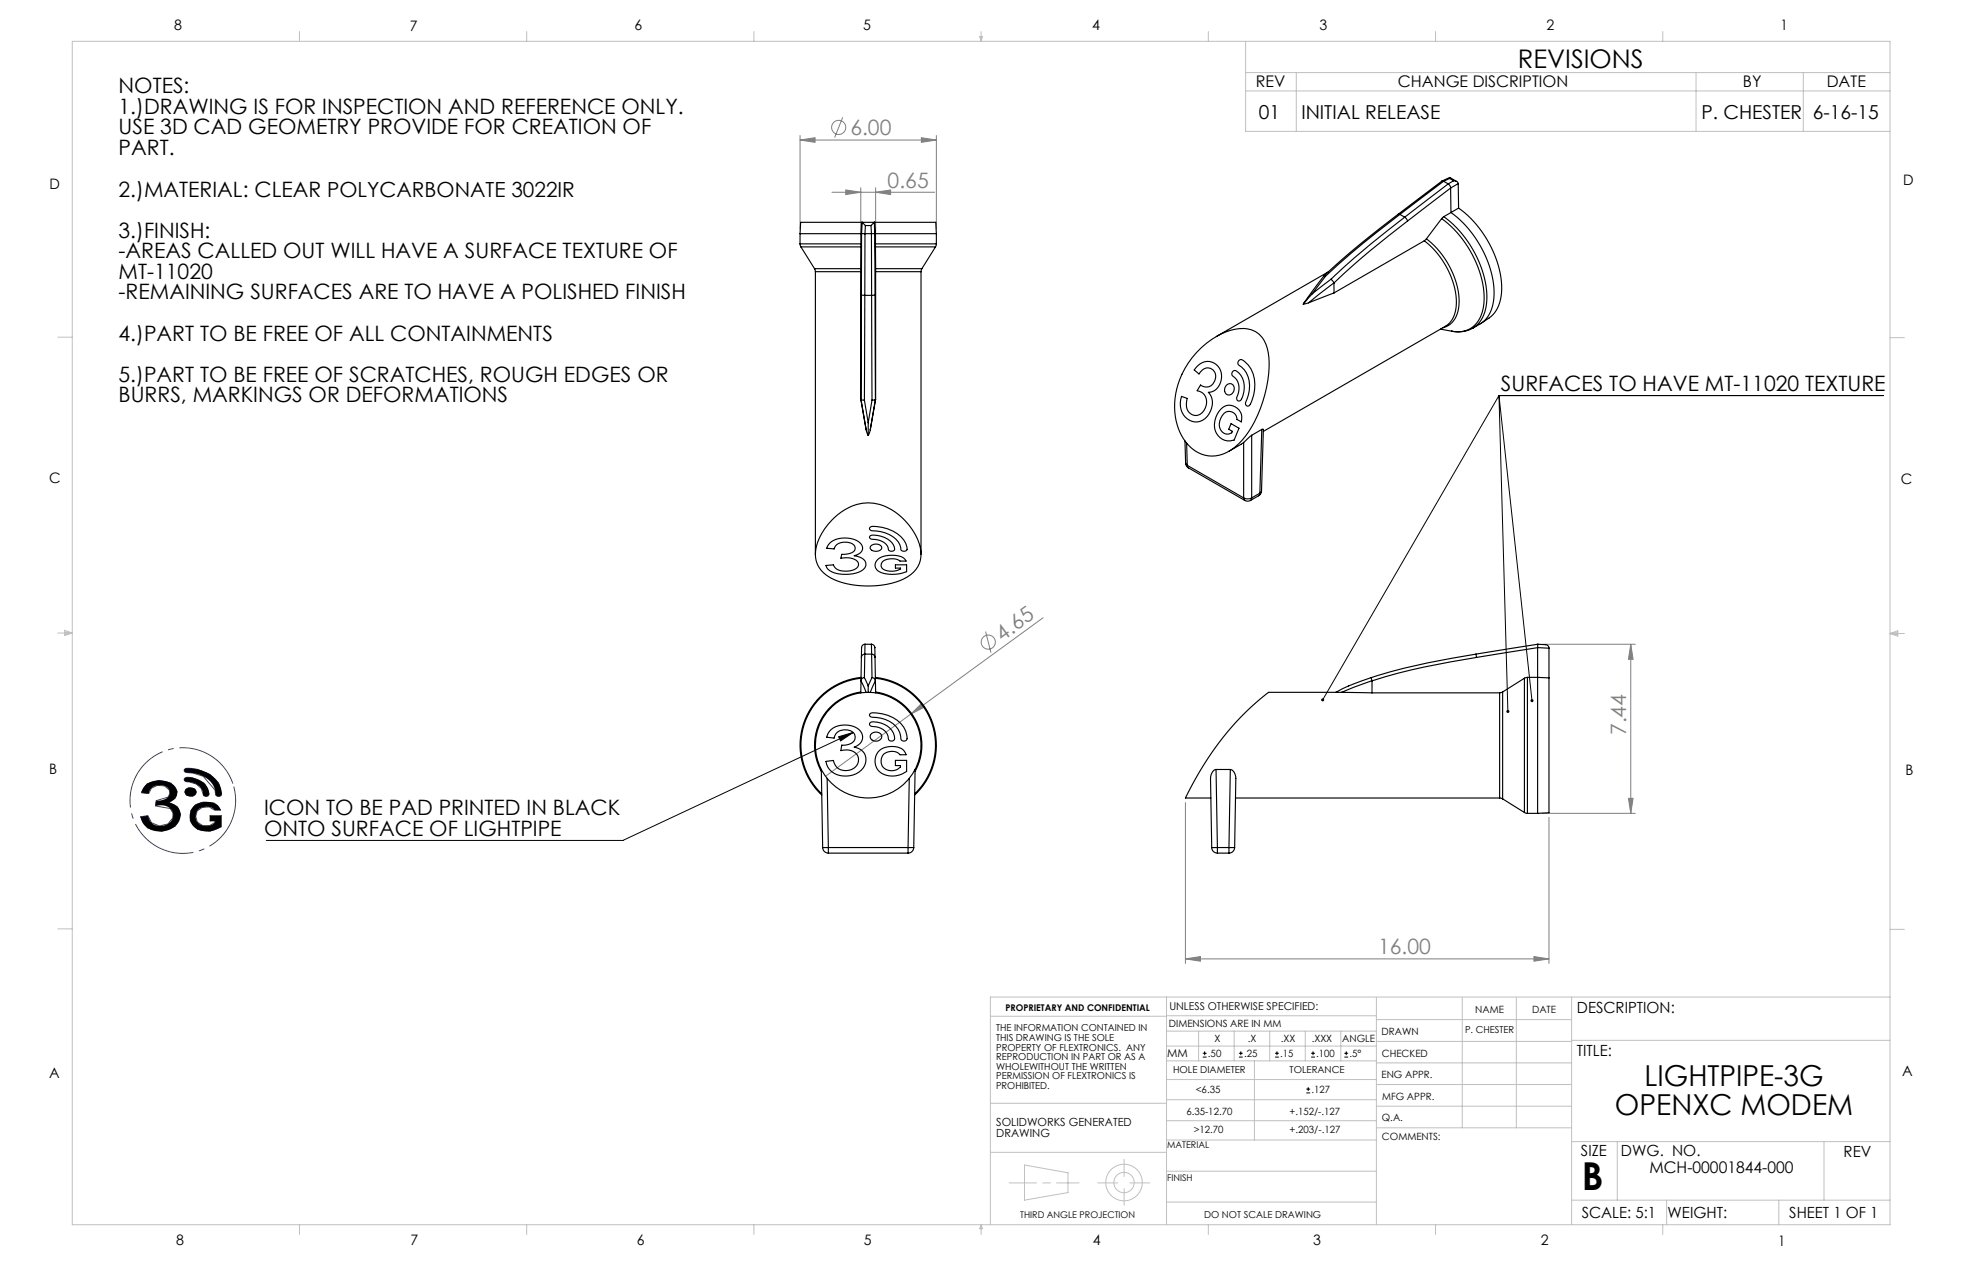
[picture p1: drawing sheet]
<svg xmlns="http://www.w3.org/2000/svg" width="432mm" height="279mm" viewBox="0 0 432 279" stroke-linecap="round" stroke-linejoin="round" font-family="sans-serif">
<g fill="none" stroke="#c0c0c0" stroke-width=".22">
<path d="M15.9 9.1h400.1v260.3h-400.1zM65.9 6.9v2.2M115.9 6.9v2.2M165.9 6.9v2.2M215.6 8h.6l-.3 1.1zM215.7 8l.2 1.1M215.9 6.9v2.2M216 8l-.1 1.1M265.9 6.9v2.2M274.1 9.1v19.8h141.9M274.1 16h141.9M285.3 16v12.9"/>
<path d="M315.9 6.9v2.2M365.9 6.9v2.2M373.3 16v12.9M396.9 16v12.9M274.1 20h141.9M12.7 74.2h3.2M416 74.3h3.1M12.7 139.3h3.2M14.2 139l1.7 .3M14.2 138.7l1.7 .6-1.7 .5zM15.9 139.3l-1.7 .2M416 139.4h3.1"/>
<path d="M416 139.4l1.7-.6v1.1zM416 139.4l1.7 .2M417.7 139.1l-1.7 .3M12.7 204.4h3.2M256.7 219.4v50M302.9 219.5v49.9M321.8 219.5v28.6M333.7 219.5v28.6M345.9 219.4v50M416 204.5h3.1M416 219.4h-198v50M218 223.6h38.7"/>
<path d="M256.7 226.9h46.2M256.7 230.1h46.2M256.7 223.5h46.2M256.7 233.4h46.2M256.7 237.5h46.2M263.8 226.9v6.5M271.6 226.9v6.5M276.1 233.4v17.4M279.4 226.9v6.5M287.3 226.9v6.5M295.1 226.9v6.5M302.9 233.8h43"/>
<path d="M302.9 229.1h43M302.9 224.3h43M302.9 238.6h43M345.9 228.9h70.1M218 253.5h38.7M218 242.7h38.7M225.5 256.3l9.5 1.7v4.4l-9.5 1.6zM247.4 255.1v3.7M256.7 257.7h46.2M256.7 250.8h46.2M256.7 241.9h46.2M256.7 246.6h46.2"/>
<path d="M302.9 248.1h43M302.9 243.4h43M345.9 251.2h70.1M355.9 251.2v12.8M401.4 251.2v12.8M65.9 269.4v2.2M115.9 269.4v2.2M165.9 269.4v2.2M215.9 269.4v2.2M215.9 269.4l.3 .9h-.6zM222.1 260.2h6M229.5 260.2h1.7"/>
<path d="M232.5 260.2h5M241.6 260.2h4.4M247.4 261.5v3.6M248.7 260.2h4.3M256.7 264.5h46.2M265.9 269.4v2.2M315.9 269.4v2.2M345.9 264h70.1M365.9 269.4v2.2M366.8 264v5.4M391.5 264v5.4"/>
<circle cx="247.4" cy="260.2" r="4"/>
<circle cx="247.4" cy="260.2" r="2.24"/>
</g>
<path d="M51.4 172.7a11.6 11.6 0 0 0-19.4-4.7 11.6 11.6 0 0 0 5 19.3 11.6 11.6 0 0 0 14.6-13.6l-.2-1" fill="none" stroke="#00f" stroke-width=".22" stroke-dasharray="15.2 1.3 1.3 1.3" stroke-dashoffset="-.3" stroke-linecap="butt"/>
<path d="M31.1 174.4l1.6 .2M31.1 174.4l1.3-1.9 2.6-.8 2.6 .6 1.4 1.8-.4 1.5-1.4 1 1.8 .9 .7 1.7-1.1 2.6-3 1.1-3.1-.8-1.6-2.4M32.6 179.5l-1.7 .2M32.7 174.6l.6-1.2 1.3-.6 1.6 .1 1.1 .9 .1 .8-.4 .8-2.6 .7M34.2 177.3l3.3 .6 .6 .9-.1 1.1-1.1 1.4-1.8 .4-1.8-.7-.7-1.5M34.4 176.1l-.2 1.2M40.7 169.2l.3-.2a8.4 8.4 0 0 1 7.1 3.3l.7 2.4-.4 .5-.9-.2-.2-1.2-2.6-3-2.2-.7-1.8-.3-.2-.4zM40.7 171.1l.5-.1 1.1 .1 2.7 1.3 1 2.3-.2 .4-.5 .1-.4-.1-.2-.4a3.4 3.4 0 0 0-3.8-2.7l-.4-.5zM40.9 173.7l.5-.4 1.4 .2 .4 .7-.2 .6-.6 .4-1.4-.2-.3-.8zM43 177.1l1.7-.6 2.4 .2 1.5 1.5h-1.4l-1.2-.7-1.5 .1-1.1 .8-.3 1.2 .3 1.3 1.2 .7h1.5l1.2-.7v-.3h-1.1v-1.1h2.5v2.4l-2.5 1-2.7-.4-1.6-1.9 .1-2.3z" fill="none" stroke="#00f" stroke-width=".22"/>
<path d="M40.7 169.2a.52 .52 0 0 0-.1 .6 .52 .52 0 0 0 .7 .2 5.7 5.7 0 0 1 6.1 4.1v.2a.72 .72 0 0 0 .8 .9 .72 .72 0 0 0 .6-1 5.9 5.9 0 0 0-4.9-4.8l-2.3-.4zM40.7 171.2l-.2 .4 .2 .3a7.2 7.2 0 0 1 3.3 1.2l.6 1.1a.76 .76 0 0 0 .8 1 .76 .76 0 0 0 .6-1.1 4.5 4.5 0 0 0-5.3-2.9zM40.9 173.6a1.05 1.05 0 0 0 0 1.3 1.05 1.05 0 0 0 1.3 .3 1.03 1.03 0 0 0 1-1.2 1.03 1.03 0 0 0-1.4-.8zM42.6 177.4a3.3 3.3 0 0 0-.5 3.7 3.3 3.3 0 0 0 3.3 1.8 5.4 5.4 0 0 0 3.3-1v-2.4h-2.5v1.1h1.1v.3a2.37 2.37 0 0 1-2.8 .7 2.37 2.37 0 0 1-1.4-2.5 2.47 2.47 0 0 1 4.1-.9h1.4a2.79 2.79 0 0 0-3.2-1.8 3.9 3.9 0 0 0-2.8 1zM31.9 172.9l-.5 .7-.3 .8 1.6 .2a2.5 2.5 0 0 1 2.2-1.9 2.5 2.5 0 0 1 2.4 1.3 1.71 1.71 0 0 1-1.7 2l-1.2 .1-.2 1.2a2.93 2.93 0 0 1 3.9 1.5 2.76 2.76 0 0 1-1.5 2.7 2.76 2.76 0 0 1-3-.2l-.7-.8-.3-1-1.7 .2a4.2 4.2 0 0 0 5.5 3.1 3.5 3.5 0 0 0 3.1-4.6 3 3 0 0 0-2.3-1.6 2.27 2.27 0 0 0 1.8-2.2 2.27 2.27 0 0 0-1.7-2.3 5.2 5.2 0 0 0-5.4 .8z" fill-rule="evenodd" fill="#000"/>
<g fill="none" stroke="#808080" stroke-width=".22">
<path d="M176.1 30.8l3.3-.5v1zM176.1 29.8v20.6M176.1 30.8h30M185.5 25.8l-1.8 4.5M202.8 30.3l3.3 .5-3.3 .5zM206.1 29.8v20.6M183.1 42.3h22.6M186.1 41.8l3.3 .5-3.3 .5zM189.4 41.3v17.5M192.7 42.3l3.3-.5v1zM192.7 41.3v17.5M216.9 138.9l1.2 4.7"/>
<path d="M229.6 135.9l-47.9 34.9M200.5 157.1l2.3-2.4 .6 .9zM339.4 141.7h20.5M358.9 141.7v37.2M358.9 141.7l.5 3.3h-1zM260.9 176.6v35.4M339.4 178.9h20.5M340.9 179.8v32.2M358.4 175.6h1l-.5 3.3zM260.9 211l3.3-.6v1.1zM260.9 211h80M337.6 210.4l3.3 .6-3.3 .5z"/>
<circle cx="184.6" cy="28" r="1.56"/>
<circle cx="217.5" cy="141.3" r="1.56"/>
</g>
<g fill="none" stroke="#000" stroke-width=".22">
<path d="M329.9 87h84.6M329.9 87l-38.8 67M329.9 87l2 69.5M329.9 87l7.3 67.1M184.6 162.1l3.2-1-2.8 1.9zM187.8 161.1l-50.7 23.8h-78.5M264.7 232.6h.8M264.7 231.7h.8M265.1 231.3v.8M272.7 232.6h.8M272.7 231.7h.8M273.1 231.3v.8"/>
<path d="M280.6 232.6h.9M280.6 231.7h.9M281 231.3v.8M287.5 239.6h.8M287.9 239.2v.8M288.6 232.6h.8M288.6 231.7h.8M289 231.3v.8M295.9 232.6h.8M295.9 231.7h.8M296.3 231.3v.8M287.5 240.4h.8"/>
</g>
<path d="M184.6 162.1l3.2-1-2.8 1.9zM290.8 153.7v.3l.1 .3 .2-.3-.2 .3a.34 .34 0 0 0 .5-.1 .34 .34 0 0 0-.1-.5 .34 .34 0 0 0-.5 0zM331.6 156.3v.4l.3 .2v-.4v.4a.34 .34 0 0 0 .3-.5 .34 .34 0 0 0-.6-.1zM336.9 153.9v.5l.3 .1v-.4v.4l.2-.1 .1-.4-.2-.2z" fill="#000"/>
<g fill="#808080">
<path d="M200.5 157.1l2.3-2.4 .6 .9z"/>
<path d="M202.8 30.3l3.3 .5-3.3 .5zM176.1 30.8l3.3-.5v1z"/>
<path d="M260.9 211l3.3-.6v1.1zM337.6 210.4l3.3 .6-3.3 .5z"/>
<path d="M358.9 141.7l.5 3.3h-1zM358.4 175.6h1l-.5 3.3z"/>
<path d="M186.1 41.8l3.3 .5-3.3 .5zM192.7 42.3l3.3-.5v1z"/>
</g>
<g fill="none" stroke="#000" stroke-width=".25">
<path d="M317.7 39.9l-.4-.1-9.6 7.3 .4 .1M317.7 39.9h.1M317.7 39.9l-9.6 7.3M317.7 39.9l1 .6M319 39.3l-1.3 .6M319 39.3l.9 .5M319.1 39l-.1 .3M319.1 39l-1.7 .8M319.1 39l1.5 .9M319.9 39.8a.91 .91 0 0 1 1 .6M319.9 39.8l-1.2 .7M176.1 53.7l.2 .6"/>
<path d="M176.1 51.4h13.4M176.1 53.7h13.4M176.1 51.4v2.3M176.3 54.3h13.2M176.3 54.3l3 4.8M179.3 59.1l.2 .7M179.3 59.1h10.1M179.5 59.8h9.9M179.5 59.8v62.1M189.4 59.8v28.1M189.4 59.1v.7M189.5 54.3l-.1 4.8"/>
<path d="M189.5 53.7v.6M189.5 51.4h.1M189.5 51.4v2.3M189.6 51.4v13.5M189.6 51.4h.8M189.6 51.4h.1M189.6 48.9h-13.4l-.1 2.5M189.6 48.9h2.9M189.6 48.9l-.1 2.5M189.7 48.9h.1M189.7 48.9l-.1 2.5M189.7 48.9l.8 .7"/>
<path d="M190.4 51.4h1.4M190.4 51.4l-.1 13.6M190.5 49.6l-.1 1.8M190.5 49.6h1.2M191.7 49.6l.1 1.8M191.8 51.4v13.6M192.4 48.9h.1M192.4 48.9l-.7 .7M192.4 48.9l.1 2.5M192.5 48.9h13.4l.2 2.5M192.5 48.9l.2 2.5M192.5 51.4h-.7"/>
<path d="M192.5 51.4h.1M192.5 51.4l.1 13.5M192.5 51.4h.2M192.7 53.7v.6M192.7 51.4h13.4M192.7 53.7h13.4M192.7 51.4v2.3M192.7 54.3h13.2M192.7 54.3v4.8M192.7 59.1v.7M192.7 59.1h10.2M192.7 59.8h10"/>
<path d="M192.7 59.8v28.1M202.7 59.8v62.1M202.9 59.1l-.2 .7M205.9 54.3l-3 4.8M206.1 53.7l-.2 .6M206.1 51.4v2.3M292.3 59.8l-24.6 14.2M307.7 47.1a192.4 192.4 0 0 0-16.3 13.6M308.1 47.2l-5.2 4a158.5 158.5 0 0 0-11.2 9.6M308.1 47.2l1.1 .6M309.2 47.8a171.8 171.8 0 0 0-16.3 13.6M309.2 47.8l.6 .8"/>
<path d="M309.8 48.6l-10.2 8.2-6 5.5M313.5 53a18 18 0 0 1 7 14.3 5.3 5.3 0 0 1-2.4 4.5l-40.1 23.1M313.5 53l-19.9 11.4M313.9 52.5l-.4 .5M313.9 52.5a18.3 18.3 0 0 1 7.2 14.6 5 5 0 0 1-3.6 5M317.3 48.1a23.3 23.3 0 0 1 9.3 17.7 6.9 6.9 0 0 1-3.9 6.9l-1.8 .3-1.4-.1M317.3 48.1l-3.4 4.4M317.7 47.7l-.4 .4M317.7 47.7a23.6 23.6 0 0 1 9.5 17.9 7.3 7.3 0 0 1-3.1 6.6M318.7 40.5l-9.5 7.3M318.7 40.5h.1M318.7 40.5l.5 .4 .1 .5"/>
<path d="M319.3 41.4v5.4a23.6 23.6 0 0 1 9.5 17.8 7.3 7.3 0 0 1-3.1 6.7 7.5 7.5 0 0 1-5.9 1.6h-.3M319.3 41.4l-9.5 7.2M319.3 41.4h.1M320.9 40.4h.1M320.9 40.4l-1.6 1M320.9 40.4l.1 5.4M321 45.8a23.4 23.4 0 0 1 9.5 17.7 7.6 7.6 0 0 1-2.8 6.5l-1.7 1.1M321 45.8l-3.3 1.9M189.6 64.9l.7 .1M189.6 64.9l-.1 23M190.3 65l-.1 23M190.3 65h1.5"/>
<path d="M191.8 65l.1 23M192.6 64.9l-.8 .1M192.6 64.9l.1 23M264.4 76.5a13.3 13.3 0 0 1 10-4.2 5.7 5.7 0 0 1 4.7 5.3 26.6 26.6 0 0 1-6.5 20 7.5 7.5 0 0 1-8.9 2 11.1 11.1 0 0 1-5.2-9.9 17.8 17.8 0 0 1 5.9-13.2zM272.7 79.3a.61 .61 0 0 1 .9 0 6.9 6.9 0 0 1 2.3 7.6l-.7 2.1a.57 .57 0 0 1-.8 .3 .57 .57 0 0 1-.2-.9 6.2 6.2 0 0 0-1.6-8.1l-.2-.4zM288 66.6l-1.2 .3M288.8 64.6l-2 2.3M291.3 60.7l-4.5 6.2M291.3 60.7l.4 .1M291.7 60.8l-2.9 3.8M292.9 61.4l-4.1 3.2M292.9 61.4l.7 .8"/>
<path d="M293.6 62.2l-5.6 4.4M293.6 62.2v.1M293.6 62.3v2.1M293.6 64.4l-5.6 2.2M317 72.4l2.5 .5M189.4 87.9l1.2 6.7M189.5 87.9h-.1M189.5 87.9h.1M189.5 87.9l.7 .1M189.5 87.9l1.1 6.7M190.2 88l.9 5M190.6 94.6l.5 1.2"/>
<path d="M191.1 93v2.8M191.5 94.6l-.4 1.2M191.9 88l-.8 5M192.7 87.9l-.8 .1M192.7 87.9l-1.2 6.7M192.7 87.9h.1M260.8 97l.1 4.9M261.2 97.5l.1 4.9M263.6 80.5a3.1 3.1 0 0 1 4-.3 3.1 3.1 0 0 1 1 3.9 2.94 2.94 0 0 1-2.7 2.2 4.1 4.1 0 0 1-2.4 6.5 3.9 3.9 0 0 1-3.5-5.6l1.3 .4a2.83 2.83 0 0 0 1 3.6 2.29 2.29 0 0 0 3.1-1.9 2.49 2.49 0 0 0-1.9-3.3l.7-1.3a2.14 2.14 0 0 0 3.1-.6 2.14 2.14 0 0 0-.9-3.1 2.09 2.09 0 0 0-2.5 1.3l-1.1-.9zM268.7 90a2.72 2.72 0 0 1 3.3-.4 2.72 2.72 0 0 1 1.2 3.2l-1-.5a1.79 1.79 0 0 0-1.6-1.8 1.79 1.79 0 0 0-1.9 1.5 2.24 2.24 0 0 0 1.5 3.5l.9-.3 .1-.3-.8-.5 .5-1.2 1.8 1-1.1 2.6a3.4 3.4 0 0 1-3.4-.8 3.4 3.4 0 0 1-.8-3.5 5.3 5.3 0 0 1 1.3-2.5zM270 84.7a1.06 1.06 0 0 1 1.4 0 1.06 1.06 0 0 1 .1 1.5 1.04 1.04 0 0 1-1.4 .6 1.04 1.04 0 0 1-.5-1.4zM271.4 81.6l.4-.1a4.3 4.3 0 0 1 1.8 5.5l-.4 .8a.57 .57 0 0 1-.8 .4 .57 .57 0 0 1-.2-.9 3.5 3.5 0 0 0-1-4.7l-.1-.6z"/>
<path d="M273.7 97.3l-3.2 2M273.7 97.3v12.2M275.5 95.8l-1.8 1.5M275.5 95.8v13.7M277.7 94.5h.3l-.4 13.5M277.7 94.5l-2.2 1.3M277.7 94.5l-.4 14M182.6 119.5a5.5 5.5 0 0 1 6.8 .1 1.48 1.48 0 0 1 .4 1.5 1.48 1.48 0 0 1-1.3 1l-.5 .2a2.84 2.84 0 0 1 2.5 1.5 1.86 1.86 0 0 1-1.5 2.1 8.1 8.1 0 0 1-6.4-.4l-.4-.3-.4-.8 1.6-.1a2.83 2.83 0 0 0 3.3 1.3 2.12 2.12 0 0 0 2.3-1.4 1.97 1.97 0 0 0-2.1-1.5l-1.8 .1 .1-.9h1.5a1.28 1.28 0 0 0 1.2-.6 1.28 1.28 0 0 0 .1-1.4 2.75 2.75 0 0 0-4.4 .9l-1.7-.2zM183.1 114.4a10.2 10.2 0 0 1 14-1.7 13.2 13.2 0 0 1 5.6 8.9 6.2 6.2 0 0 1-4.7 6.1 20.4 20.4 0 0 1-15.2-.6 5.9 5.9 0 0 1-2.8-7.9 13.8 13.8 0 0 1 3.1-4.8zM191.4 118l.2-.2a5 5 0 0 1 5.2 2.5 .72 .72 0 0 1-.5 1 .72 .72 0 0 1-.8-.8 3.6 3.6 0 0 0-3.7-1.9l-.4-.3zM191.5 116a7.9 7.9 0 0 1 7.8 3.5l.3 .8a.71 .71 0 0 1-.6 1 .71 .71 0 0 1-.8-.8 5.7 5.7 0 0 0-5.8-3.7 .88 .88 0 0 1-1-.4zM260.9 101.9l.2 .6 .5 .4"/>
<path d="M260.9 101.9l.4 .5M261.3 102.4l.3 .5M261.3 102.4l12.4 7.1M261.6 102.9l12.4 7.2M273.7 109.5a1.9 1.9 0 0 0 1.8 0M273.7 109.5l.3 .6M274 110.1a1.25 1.25 0 0 0 1.2 0M275.5 109.5l-.3 .6M277 109.1l-1.8 1M277.3 108.5l-.3 .6M277.3 108.5l-1.8 1M277.6 108l-.1 .6-.5 .5"/>
<path d="M277.6 108l-.3 .5M191.6 120.2a1.5 1.5 0 0 1 2.5 .3 1.5 1.5 0 0 1-2.6 .2zM193.2 123a5.7 5.7 0 0 1 5.7-.2l.5 .6a4.6 4.6 0 0 1-2.4-.4h-1.5a1.38 1.38 0 0 0-1.4 2 3.6 3.6 0 0 0 4.1 .1l-1.1-.1v-.7h2.4v1.5a7.3 7.3 0 0 1-6.3-.2 1.57 1.57 0 0 1 0-2.6zM189.4 152.2a11.8 11.8 0 0 0-8.6 17.5M189.5 149.8l-.1 2.6M189.5 149.8l1.1 2.5M189.5 149.8h.1M189.5 149.2a14.8 14.8 0 0 0-12.4 10 14.8 14.8 0 0 0 3.7 15.4M189.5 149a15 15 0 0 0-12.7 10.2 15 15 0 0 0 4.1 15.7M189.6 144.6l-.1 5.2M189.6 142.5v2.1M189.6 142.5h.1"/>
<path d="M190.2 149.1l-.5 .2-.2 .5M190.2 149.1l.9 1.8M190.3 143.9l-.1 5.2M190.3 143.9a.74 .74 0 0 0-.7 .7M190.3 143.9h1.5M190.4 141.7l-.6 .3-.2 .5M190.4 141.7h1.4M190.4 141.7l-.1 2.2M191.1 150.9v1.4M191.4 159.1l.2-.2a4.5 4.5 0 0 1 5.3 3.2 .7 .7 0 0 1-.5 .9 .7 .7 0 0 1-.9-.5 3.3 3.3 0 0 0-3.7-2.7l-.4-.4zM191.5 157a7.8 7.8 0 0 1 7.4 3 2.84 2.84 0 0 1 .6 2.9l-.7 .1-.5-.3a4.7 4.7 0 0 0-3.5-4.4l-2.4-.5a.88 .88 0 0 1-1-.4zM191.8 141.7v2.2"/>
<path d="M191.8 141.7l.6 .3 .1 .5M191.8 143.9l.1 5.2M191.8 143.9a.74 .74 0 0 1 .8 .7M191.9 149.1l-.8 1.8M191.9 149.1l.6 .2 .2 .5M192.5 142.5h.1M192.5 142.5l.1 2.1M192.6 144.6l.1 5.2M192.7 149a15 15 0 0 1 12.6 10.2 15 15 0 0 1-4 15.7M192.7 149.2a14.8 14.8 0 0 1 12.4 10 14.8 14.8 0 0 1-3.8 15.4M192.7 149.8l-1.2 2.5M192.7 149.8h.1"/>
<path d="M192.7 149.8v2.6M192.7 152.2a11.8 11.8 0 0 1 8.7 17.5M294 152.3h-14.8a64.8 64.8 0 0 0-18.3 23.3h5.6M294 152.3h1.2M295.2 152.3l6.8 .1M301.8 149.1l.2 .7M301.8 149.1l-5 1.8-2.8 1.4M302 149.8l-6.8 2.5M302 149.8h.1M302 152.4h28M302 149.8v2.6M324.8 143.9a137.9 137.9 0 0 0-23 5.2"/>
<path d="M324.8 143.9l.2 .7M325 144.6a141.1 141.1 0 0 0-23 5.2M330 152.4v23.2M330.7 152.2l-.7 .2M330.7 152.2v23.6M335.5 149.2v29.5M335.5 149.2l-4.8 3M336.2 149l-.7 .2M336.2 149v29.9M336.2 149h2.2M338.4 149v29.9M338.4 142.5l-13.4 2.1"/>
<path d="M338.4 141.7l-13.6 2.2M338.4 141.7v.8M338.4 141.7l1.8 .1a.75 .75 0 0 1 .7 .8M338.4 141.7h.1M338.4 149l2.5 .1M338.4 142.5v6.5M338.4 142.5h.1M338.4 142.5l2.5 .1M340.9 149.1v29.7l-2.5 .1M340.9 142.6v6.5M180.8 169.3l.3 17.2M182 171.3l.3 15.2"/>
<path d="M182.9 160.5a5 5 0 0 1 6.5 .5 2.21 2.21 0 0 1-1.4 3.4 2.91 2.91 0 0 1 2.6 2.3 2.91 2.91 0 0 1-1.6 3.2 5 5 0 0 1-6.8-1.1l-.4-1.3 1.6-.2a2.82 2.82 0 0 0 2.8 2.2 2.82 2.82 0 0 0 2.8-2.3 2.51 2.51 0 0 0-3.3-2.2l-.6 .1 .1-1.2 1.5-.1a1.61 1.61 0 0 0 1.5-1.7 1.61 1.61 0 0 0-1.7-1.5 2.32 2.32 0 0 0-2.9 1.8l-1.7-.2 .4-.9zM191.9 161.3a1.25 1.25 0 0 1 1.4-.2 1.25 1.25 0 0 1 .7 1.3 1.34 1.34 0 0 1-1.4 .7 1.34 1.34 0 0 1-1.1-1.2zM193.6 165.1a4.5 4.5 0 0 1 5.3 0l.5 .9h-1.3a2.5 2.5 0 0 0-4.1 .9 2.32 2.32 0 0 0 1.4 2.5 2.32 2.32 0 0 0 2.8-.8v-.2h-1.1v-1.1h2.4v2.4a4.7 4.7 0 0 1-6.3-.3 3.3 3.3 0 0 1 .4-4.3zM200.1 171.3l-.3 15.2M201.4 169.3l-.3 17.2M267.6 169.3h-.1a1.88 1.88 0 0 0-1.1 2l.3 15.2M267.6 169.3h3.2M267.6 169.3l.3 17.2M270.8 169.3l.4 .1 .5 .6 .3 1.3-.3 15.2M270.8 169.3l-.3 17.2M271.9 175.6h58.1M330 175.6l.7 .2"/>
<path d="M330.7 175.8l4.8 2.9M335.5 178.7l.7 .2M336.2 178.9h2.2M181.1 186.5h1.2M181.1 186.5a1.25 1.25 0 0 0 1.2 1.2M182.3 186.5v1.2M182.3 186.5h17.5M182.3 187.7h17.5M199.8 186.5h1.3M199.8 186.5v1.2M201.1 186.5a1.25 1.25 0 0 1-1.3 1.2M266.7 186.5h1.2"/>
<path d="M266.7 186.5a1.25 1.25 0 0 0 1.2 1.2M267.9 186.5v1.2M267.9 186.5h2.6M267.9 187.7h2.6M270.5 186.5h1.2M270.5 186.5v1.2M271.7 186.5a1.25 1.25 0 0 1-1.2 1.2"/>
<circle cx="191.1" cy="163.9" r="11.6"/>
</g>
<text font-size="8.5" x="348.1" y="261.8">B</text>
<g font-size="6.3">
<text x="361.9" y="239">LIGHTPIPE-3G</text>
<text x="355.4" y="245.3">OPENXC MODEM</text>
</g>
<text font-size="5.6" x="334.1" y="15">REVISIONS</text>
<g font-size="4.7">
<text x="26.1" y="20.5">NOTES:</text>
<text x="26.1" y="25.1">1.)DRAWING IS FOR INSPECTION AND REFERENCE ONLY.</text>
<text x="26.1" y="29.6">USE 3D CAD GEOMETRY PROVIDE FOR CREATION OF</text>
<text x="26.1" y="34.1">PART.</text>
<text x="26.1" y="43.2">2.)MATERIAL: CLEAR POLYCARBONATE 3022IR</text>
<text x="26.1" y="52.3">3.)FINISH:</text>
<text x="26.1" y="56.8">-AREAS CALLED OUT WILL HAVE A SURFACE TEXTURE OF</text>
<text x="26.1" y="61.3">MT-11020</text>
<text x="26.1" y="65.9">-REMAINING SURFACES ARE TO HAVE A POLISHED FINISH</text>
<text x="26.1" y="74.9">4.)PART TO BE FREE OF ALL CONTAINMENTS</text>
<text x="26.1" y="84">5.)PART TO BE FREE OF SCRATCHES, ROUGH EDGES OR</text>
<text x="26.1" y="88.5">BURRS, MARKINGS OR DEFORMATIONS</text>
<text x="330.3" y="86">SURFACES TO HAVE MT-11020 TEXTURE</text>
<text x="58.1" y="179.3">ICON TO BE PAD PRINTED IN BLACK</text>
<text x="58.1" y="183.9">ONTO SURFACE OF LIGHTPIPE</text>
</g>
<g font-size="4.7" fill="#808080">
<text x="187.1" y="29.7">6.00</text>
<text x="195.4" y="41.3">0.65</text>
<text x="220.6" y="141.1" transform="rotate(-36 220.6 141.1)">4.65</text>
<text x="357.9" y="161.7" transform="rotate(-90 357.9 161.7)">7.44</text>
<text x="303.3" y="209.9">16.00</text>
</g>
<g font-size="4.2">
<text x="277" y="26.1">01</text>
<text x="286.4" y="26.1">INITIAL RELEASE</text>
<text x="374.4" y="26.1">P. CHESTER 6-16-15</text>
</g>
<g font-size="3.5">
<text x="276.4" y="19.1">REV</text>
<text x="307.7" y="19.1">CHANGE DISCRIPTION</text>
<text x="383.6" y="19.1">BY</text>
<text x="402" y="19.1">DATE</text>
<text x="363" y="258.1">MCH-00001844-000</text>
</g>
<g font-size="3.4">
<text x="347.1" y="222.9">DESCRIPTION:</text>
<text x="347.1" y="232.3">TITLE:</text>
<text x="347.9" y="254.3">SIZE</text>
<text x="356.7" y="254.4">DWG. NO.</text>
<text x="405.7" y="254.5">REV</text>
<text x="348.1" y="267.9">SCALE: 5:1</text>
<text x="367" y="268">WEIGHT:</text>
<text x="393.8" y="267.9">SHEET 1 OF 1</text>
</g>
<g font-size="3.2">
<text x="38.3" y="6.7">8</text>
<text x="90.2" y="6.7">7</text>
<text x="139.7" y="6.5">6</text>
<text x="190" y="6.5">5</text>
<text x="240.4" y="6.5">4</text>
<text x="290.4" y="6.7">3</text>
<text x="340.4" y="6.5">2</text>
<text x="391.9" y="6.7">1</text>
<text x="10.9" y="41.6">D</text>
<text x="418.9" y="40.7">D</text>
<text x="10.9" y="106.3">C</text>
<text x="418.4" y="106.4">C</text>
<text x="10.8" y="170.2">B</text>
<text x="419.4" y="170.6">B</text>
<text x="10.8" y="237.2">A</text>
<text x="418.6" y="236.8">A</text>
<text x="38.8" y="273.8">8</text>
<text x="90.4" y="273.8">7</text>
<text x="140.2" y="273.8">6</text>
<text x="190.1" y="273.9">5</text>
<text x="240.5" y="273.8">4</text>
<text x="289" y="273.9">3</text>
<text x="339.1" y="273.8">2</text>
<text x="391.4" y="274.1">1</text>
</g>
<g font-size="2.5">
<text x="256.9" y="232.6">MM</text>
<text x="219.3" y="247.7">SOLIDWORKS GENERATED</text>
<text x="219.3" y="250.2">DRAWING</text>
</g>
<text font-size="2.4" x="257.4" y="222.3">UNLESS OTHERWISE SPECIFIED:</text>
<g font-size="2.2">
<text x="257.3" y="226">DIMENSIONS ARE IN MM</text>
<text x="304.1" y="227.7">DRAWN</text>
<text x="324.7" y="222.9">NAME</text>
<text x="337.2" y="222.9">DATE</text>
<text x="265.8" y="232.6">.50</text>
<text x="267.3" y="229.2">X</text>
<text x="273.8" y="232.6">.25</text>
<text x="274.7" y="229.2">.X</text>
<text x="281.7" y="232.6">.15</text>
<text x="281.9" y="229.2">.XX</text>
<text x="288.7" y="229.2">.XXX</text>
<text x="289.7" y="232.6">.100</text>
<text x="295.4" y="229.2">ANGLE</text>
<text x="297" y="232.6">.5°</text>
<text x="304.1" y="232.6">CHECKED</text>
<text x="304" y="237.2">ENG APPR.</text>
<text x="261.1" y="245.2">6.35-12.70</text>
<text x="263.2" y="240.4">&lt;6.35</text>
<text x="283.8" y="245.2">+.152/-.127</text>
<text x="288.6" y="240.4">.127</text>
<text x="304.2" y="241.9">MFG APPR.</text>
<text x="262.7" y="249.3">&gt;12.70</text>
<text x="283.8" y="249.3">+.203/-.127</text>
<text x="304.1" y="246.7">Q.A.</text>
<text x="304.1" y="250.9">COMMENTS:</text>
</g>
<g font-size="2.1">
<text x="219.2" y="226.9">THE INFORMATION CONTAINED IN</text>
<text x="322.4" y="227.3">P. CHESTER</text>
<text x="219.2" y="229">THIS DRAWING IS THE SOLE</text>
<text x="219.2" y="231.1">PROPERTY OF FLEXTRONICS. ANY</text>
<text x="219.2" y="233.2">REPRODUCTION IN PART OR AS A</text>
<text x="219.2" y="235.3">WHOLEWITHOUT THE WRITTEN</text>
<text x="219.2" y="237.5">PERMISSION OF FLEXTRONICS IS</text>
<text x="219.2" y="239.6">PROHIBITED.</text>
<text x="258.2" y="236.1">HOLE DIAMETER</text>
<text x="283.8" y="236.1">TOLERANCE</text>
<text x="265" y="268">DO NOT SCALE DRAWING</text>
</g>
<g font-size="2">
<text x="221.3" y="222.3">PROPRIETARY AND CONFIDENTIAL</text>
<text x="256.9" y="252.6">MATERIAL</text>
<text x="256.9" y="259.7">FINISH</text>
<text x="224.5" y="267.9">THIRD ANGLE PROJECTION</text>
</g>
</svg>
